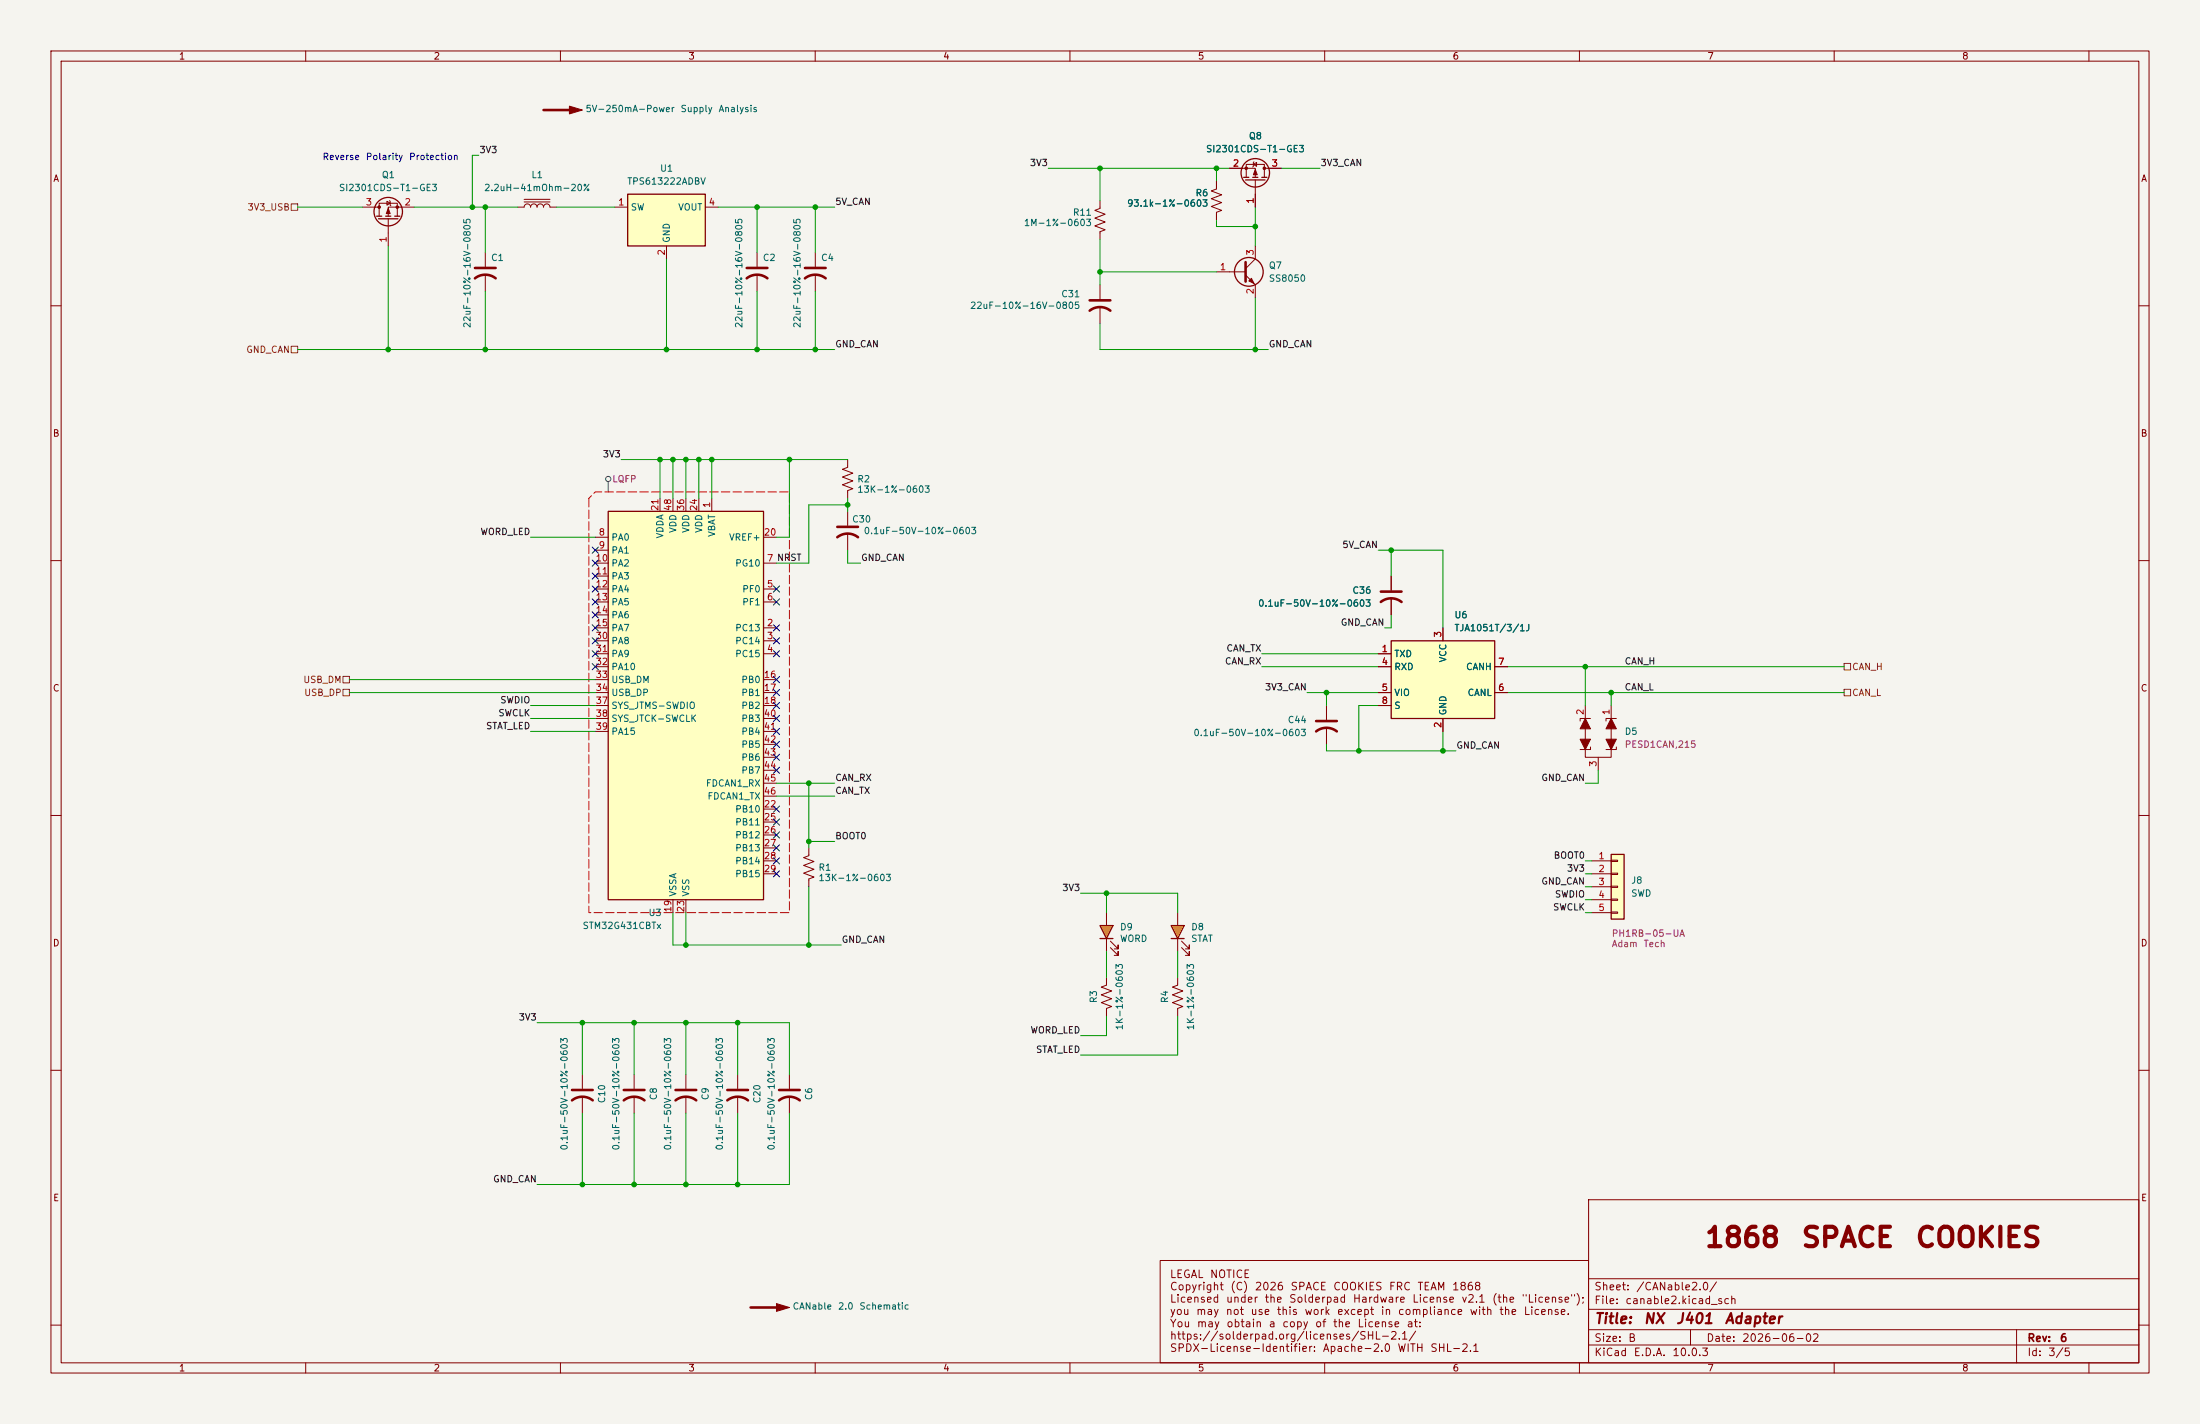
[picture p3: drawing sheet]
<svg xmlns="http://www.w3.org/2000/svg" width="432mm" height="279mm" viewBox="0 0 432 279" stroke-linecap="round" stroke-linejoin="round" font-family="sans-serif">
<path d="M0 0h431.8v279.4h-431.8z" fill="#f5f4ef" stroke="#f5f4ef" stroke-width=".2"/>
<g fill="none" stroke="#840000" stroke-width=".2">
<path d="M10 10h411.8v259.4h-411.8zM12 12h407.8v255.4h-407.8zM60 10v2M110 10v2M160 10v2M210 10v2M260 10v2M310 10v2M360 10v2M410 10v2M10 60h2M419.8 60h2"/>
<path d="M10 110h2M419.8 110h2M10 160h2M419.8 160h2M10 210h2M114.3 210.8v2.8M114.3 215.1v3.3M154.9 210.8v2.8M154.9 215.1v3.3M419.8 210h2M311.8 235.4h108v32h-108zM10 260h2"/>
<path d="M227.7 247.3h84.1v20.1h-84.1zM311.8 256.9h108M311.8 250.9h108M419.8 260h2M60 267.4v2M110 267.4v2M160 267.4v2M210 267.4v2M260 267.4v2M310 267.4v2M311.8 263.9h108M311.8 260.9h108"/>
<path d="M331.8 260.9v3M360 267.4v2M395.8 260.9v6.5M410 267.4v2"/>
</g>
<path d="M112.3 215.9a3.3 3.3 0 0 1 4 0M112.3 213.9h4M152.9 215.9a3.3 3.3 0 0 1 4.1 0M152.9 213.9h4.1" fill="none" stroke="#840000" stroke-width=".51"/>
<path d="M273 125.7h20.4v15.3h-20.4z" fill="#ffffc2"/>
<path d="M273 125.7h20.4v15.3h-20.4z" fill="none" stroke="#840000" stroke-width=".25"/>
<path d="M270.5 128.3h2.5M270.5 130.8h2.5M270.5 135.9h2.5M270.5 138.4h2.5M283.2 123.2v2.5M293.4 130.8h2.5M293.4 135.9h2.5M283.2 141v2.5M217.2 191.8v1.5l-1 .4 2 .7-2 .8 2 .8-2 .7 2 .8-1 .4v1.5" fill="none" stroke="#840000" stroke-width=".2"/>
<path d="M229.9 181.6h2.5l-1.3 2.6z" fill="#ff0"/>
<path d="M75.9 39.5l.7 .4-.7 .4zM76.5 39.4l.2 1M71.1 40.6h3.3M74.4 42.4v-2.5h3.6v2.5M76.2 42.9v5.4M81.3 40.6h-5.1v1.8M231.1 179.1v2.5M231.1 191.8v1.5l-1 .4 2.1 .7-2.1 .8 2.1 .8-2.1 .7 2.1 .8-1.1 .4v1.5M231.1 184.2v2.5M231.9 185.9l1.5 1.6v-.8v.8h-.7M231.9 184.7l1.5 1.5v-.8v.8h-.7" fill="none" stroke="#840000" stroke-width=".2"/>
<g fill="none" stroke="#840000" stroke-width=".25">
<path d="M73.9 42.4h1M74.3 42.9h3.8M75.7 42.4h1M77.5 42.4h1M229.9 181.6h2.5l-1.3 2.6zM229.9 184.2h2.5"/>
<circle cx="76.2" cy="41.5" r="2.79"/>
</g>
<g fill="#840000" stroke="#840000" stroke-width=".2">
<path d="M76.2 40.9l.4 1h-.8z"/>
<circle cx="74.4" cy="40.6" r=".25"/>
<circle cx="78" cy="40.6" r=".25"/>
</g>
<path d="M215.9 181.6h2.5l-1.2 2.6z" fill="#ff0"/>
<g fill="none" stroke="#840000" stroke-width=".2">
<path d="M215.9 39.4v1.5l-1 .4 2 .7-2 .8 2 .8-2 .7 2 .8-1 .4v1.5M241.3 33h5.1v1.8M244.6 34.8v-2.5h3.6v2.5M246 32.3l.6-.4v.7zM246.1 31.8l-.2 1M246.4 35.3v5.3M248.2 33h3.3M95.2 49.5v2.8M95.2 53.8v3.4M160 49.5v2.8M160 53.8v3.4M215.9 55.9v2.8"/>
<path d="M215.9 60.2v3.3M217.2 179.1v2.5M217.2 184.2v2.5M217.9 185.9l1.6 1.6v-.8v.8h-.8M217.9 184.7l1.6 1.5v-.8v.8h-.8"/>
</g>
<g fill="none" stroke="#840000" stroke-width=".25">
<path d="M244.1 34.8h1M244.5 35.3h3.8M245.9 34.8h1M247.6 34.8h1.1M215.9 181.6h2.5l-1.2 2.6zM215.9 184.2h2.5"/>
<circle cx="246.4" cy="33.9" r="2.79"/>
</g>
<path d="M93.2 54.6a3.3 3.3 0 0 1 4.1 0M93.2 52.6h4.1M158 54.6a3.3 3.3 0 0 1 4.1 0M158 52.6h4.1M213.9 58.9h4M213.9 61a3.3 3.3 0 0 1 4 0M147.3 256.5h6.4" fill="none" stroke="#840000" stroke-width=".51"/>
<g fill="#840000" stroke="#840000" stroke-width=".2">
<path d="M152.4 255.8l2.5 .7-2.5 .8z"/>
<path d="M246.4 33.3l.4 1h-.8z"/>
<circle cx="248.2" cy="33" r=".25"/>
<circle cx="244.6" cy="33" r=".25"/>
</g>
<path d="M316.2 167.6h2.6v12.7h-2.6z" fill="#ffffc2"/>
<g fill="none" stroke="#840000" stroke-width=".25">
<path d="M316.2 167.6h2.6v12.7h-2.6z"/>
<circle cx="245.1" cy="53.3" r="2.82"/>
</g>
<g fill="none" stroke="#840000" stroke-width=".2">
<path d="M102.9 39.6h5M102.9 39.1h5M238.8 35.6v1.5l-1.1 .4 2.1 .7-2.1 .8 2.1 .8-2.1 .7 2.1 .8-1 .4v1.5M101.6 40.6h1.3a.63 .63 0 0 1 .6-.6 .63 .63 0 0 1 .6 .6 .63 .63 0 0 1 .7-.6 .63 .63 0 0 1 .6 .6 .63 .63 0 0 1 .7-.6 .63 .63 0 0 1 .6 .6 .63 .63 0 0 1 .6-.6 .63 .63 0 0 1 .6 .6h1.3M238.8 53.3h5.7M244.5 54l1.9 1.9v2.5M246.4 48.3v2.5l-1.9 1.9M166.4 100.3v2.8M166.4 104.6v3.4M260.3 138.4v2.8M260.3 142.7v3.4M312.4 168.9h3.8"/>
<path d="M312.4 171.5h3.8M312.4 174h3.8M312.4 176.5h3.8M312.4 179.1h3.8M316.2 168.8h1.3v.2h-1.3zM316.2 171.3h1.3v.3h-1.3zM316.2 173.9h1.3v.2h-1.3zM316.2 176.4h1.3v.3h-1.3zM316.2 178.9h1.3v.3h-1.3zM124.5 210.8v2.8M124.5 215.1v3.3M134.6 210.8v2.8"/>
<path d="M134.6 215.1v3.3M144.8 210.8v2.8M144.8 215.1v3.3"/>
</g>
<path d="M106.7 21.6h6.3M244.5 51.4v3.8M164.3 105.4a3.3 3.3 0 0 1 4.1 0M164.3 103.4h4.1M258.3 143.5a3.3 3.3 0 0 1 4.1 0M258.3 141.5h4.1M122.4 215.9a3.3 3.3 0 0 1 4.1 0M122.4 213.9h4.1M132.6 215.9a3.3 3.3 0 0 1 4.1 0M132.6 213.9h4.1M142.7 215.9a3.3 3.3 0 0 1 4.1 0M142.7 213.9h4.1" fill="none" stroke="#840000" stroke-width=".51"/>
<g fill="#840000" stroke="#840000" stroke-width=".2">
<path d="M245.1 55.1l.5-.5 .5 1z"/>
<path d="M111.8 20.8l2.5 .8-2.5 .8z"/>
</g>
<path d="M123.2 38.1h15.2v10.2h-15.2z" fill="#ffffc2"/>
<path d="M123.2 38.1h15.2v10.2h-15.2z" fill="none" stroke="#840000" stroke-width=".25"/>
<g fill="none" stroke="#840000" stroke-width=".2">
<path d="M120.6 40.6h2.6M130.8 48.3v2.5M138.4 40.6h2.6M148.6 49.5v2.8M148.6 53.8v3.4M166.4 90.2v1.5l-1 .4 2 .7-2 .8 2 .8-2 .7 2 .8-1 .4v1.5M311.1 138.4v8.7M316.2 138.4v8.7M311.1 146.7v1.9h5.1v-1.9M312.2 141h-2.1v.5M312.2 146.6v.5h-2.1M313.7 148.6v2.5"/>
<path d="M317.2 141h-2v.5M317.2 146.6v.5h-2"/>
</g>
<path d="M146.6 54.6a3.3 3.3 0 0 1 4 0M146.6 52.6h4" fill="none" stroke="#840000" stroke-width=".51"/>
<g fill="#840000" stroke="#840000" stroke-width=".2">
<path d="M316.2 141l1 2h-2z"/>
<path d="M311.1 141l1.1 2h-2.1z"/>
<path d="M315.2 145h2l-1 2.1z"/>
<path d="M310.1 145h2.1l-1.1 2.1z"/>
</g>
<path d="M119.4 100.3h30.5v76.2h-30.5z" fill="#ffffc2"/>
<path d="M119.4 100.3h30.5v76.2h-30.5z" fill="none" stroke="#840000" stroke-width=".25"/>
<g fill="none" stroke="#840000" stroke-width=".2">
<path d="M238.8 35.6v1.2M241.3 33h2.5M246.4 38.1v2.5M248.9 33h2.6M238.8 41.9v1.3M129.5 97.8v2.5M132.1 97.8v2.5M134.6 97.8v2.5M137.2 97.8v2.5M139.7 97.8v2.5M116.8 115.6h2.6M116.8 118.1h2.6"/>
<path d="M116.8 110.5h2.6M116.8 105.4h2.6M116.8 108h2.6M116.8 113h2.6M149.9 115.6h2.5M149.9 118.1h2.5M149.9 110.5h2.5M149.9 105.4h2.5M273 113v2.8M273 117.3v3.4M116.8 123.2h2.6M116.8 125.7h2.6"/>
<path d="M116.8 128.3h2.6M116.8 120.7h2.6M116.8 133.4h2.6M116.8 135.9h2.6M116.8 138.4h2.6M116.8 130.8h2.6M149.9 123.2h2.5M149.9 125.7h2.5M149.9 128.3h2.5M149.9 133.4h2.5M149.9 135.9h2.5M149.9 138.4h2.5"/>
<path d="M270.5 128.3h2.5M270.5 135.9h2.5M270.5 138.4h2.5M270.5 130.8h2.5M283.2 123.2v2.5M293.4 135.9h2.5M293.4 130.8h2.5M116.8 141h2.6M116.8 143.5h2.6M149.9 158.8h2.5M149.9 141h2.5M149.9 143.5h2.5"/>
<path d="M149.9 146.1h2.5M149.9 148.6h2.5M149.9 151.1h2.5M149.9 153.7h2.5M149.9 156.2h2.5M283.2 141v2.5M132.1 176.5v2.6M134.6 176.5v2.6M149.9 161.3h2.5M149.9 163.8h2.5M149.9 166.4h2.5M149.9 168.9h2.5"/>
<path d="M149.9 171.5h2.5M158.7 166.4v1.5l-1 .4 2.1 .7-2.1 .8 2.1 .8-2.1 .7 2.1 .8-1.1 .4v1.5"/>
</g>
<path d="M271 118.1a3.3 3.3 0 0 1 4.1 0M271 116.1h4.1" fill="none" stroke="#840000" stroke-width=".51"/>
<g fill="none" stroke="#484848" stroke-width=".2">
<path d="M119.4 94.5v2"/>
<circle cx="119.4" cy="94" r=".51"/>
</g>
<path d="M115.6 97.8v81.3h39.3v-82.6h-38.1l-1.2 1.3" fill="none" stroke="#f00" stroke-width=".2" stroke-dasharray="1.7 .6"/>
<path d="M57.1 40h1.3v1.3h-1.3zM57.1 67.9h1.3v1.3h-1.3zM67.3 132.7h1.3v1.3h-1.3zM67.3 135.3h1.3v1.2h-1.3zM361.9 130.2h1.3v1.2h-1.3zM361.9 135.3h1.3v1.2h-1.3z" fill="none" stroke="#725600" stroke-width=".2"/>
<g fill="none" stroke="#009600" stroke-width=".2">
<path d="M94 30.5h-1.3v10.1M205.7 33h35.6M215.9 33v6.4M238.8 33v2.6M251.5 33h7.6M58.4 40.6h12.7M76.2 48.3v20.3M81.3 40.6h20.3M95.2 40.6v8.9M95.2 57.2v11.4M109.2 40.6h11.4M130.8 50.8v17.8"/>
<path d="M141 40.6h22.8M148.6 40.6v8.9M148.6 57.2v11.4M160 40.6v8.9M160 57.2v11.4M215.9 47v8.9M215.9 53.3h22.9M238.8 43.2v1.3h7.6M246.4 40.6v7.7M246.4 58.4v10.2M58.4 68.6h105.4M215.9 63.5v5.1h33"/>
<path d="M121.9 90.2h44.5M129.5 90.2v7.6M132.1 90.2v7.6M134.6 90.2v7.6M137.2 90.2v7.6M139.7 90.2v7.6M154.9 90.2v15.2h-2.5M166.4 97.8v2.5M166.4 99.1h-7.7v11.4h-6.3M104.1 105.4h12.7M166.4 108v2.5h2.5M270.5 108h12.7v15.2"/>
<path d="M273 108v5M68.6 135.9h48.2M68.6 133.4h48.2M104.1 138.4h12.7M247.6 128.3h22.9M247.6 130.8h22.9M256.5 135.9h14M260.3 135.9v2.5M270.5 138.4h-3.8v8.9M273 120.7v2.5h-1.2M295.9 135.9h66M295.9 130.8h66"/>
<path d="M311.1 130.8v7.6M316.2 135.9v2.5M104.1 141h12.7M104.1 143.5h12.7M152.4 156.2h11.4M152.4 153.7h11.4M158.7 153.7v12.7M260.3 146.1v1.2h25.4M283.2 143.5v3.8M313.7 151.1v2.6h-2.6M132.1 179.1v6.3h33M134.6 179.1v6.3"/>
<path d="M158.7 174v11.4M158.7 165.1h5.1M212.1 175.3h19v3.8M217.2 175.3v3.8M311.1 168.9h1.3M311.1 174h1.3M311.1 171.5h1.3M311.1 176.5h1.3M311.1 179.1h1.3M217.2 186.7v5.1M217.2 199.4v3.8h-5.1M231.1 186.7v5.1"/>
<path d="M231.1 199.4v7.6h-19M105.4 200.7h49.5v10.1M114.3 200.7v10.1M114.3 218.4v14M124.5 200.7v10.1M124.5 218.4v14M134.6 200.7v10.1M134.6 218.4v14M144.8 200.7v10.1M144.8 218.4v14M154.9 218.4v14h-49.5"/>
</g>
<g fill="none" stroke="#000084" stroke-width=".2">
<path d="M116.2 107.3l1.2 1.3M116.2 115l1.2 1.2M116.2 112.4l1.2 1.2M116.2 109.9l1.2 1.2M116.2 117.5l1.2 1.2M117.4 107.3l-1.2 1.3M117.4 115l-1.2 1.2M117.4 112.4l-1.2 1.2M117.4 109.9l-1.2 1.2M117.4 117.5l-1.2 1.2M151.8 115l1.2 1.2M151.8 117.5l1.2 1.2"/>
<path d="M153 115l-1.2 1.2M153 117.5l-1.2 1.2M116.2 122.6l1.2 1.2M116.2 120l1.2 1.3M116.2 130.2l1.2 1.2M116.2 125.1l1.2 1.2M116.2 127.7l1.2 1.2M117.4 122.6l-1.2 1.2M117.4 120l-1.2 1.3M117.4 130.2l-1.2 1.2M117.4 125.1l-1.2 1.2M117.4 127.7l-1.2 1.2"/>
<path d="M151.8 127.7l1.2 1.2M151.8 125.1l1.2 1.2M151.8 122.6l1.2 1.2M151.8 132.7l1.2 1.3M151.8 137.8l1.2 1.2M151.8 135.3l1.2 1.2M153 127.7l-1.2 1.2M153 125.1l-1.2 1.2M153 122.6l-1.2 1.2M153 132.7l-1.2 1.3M153 137.8l-1.2 1.2M153 135.3l-1.2 1.2"/>
<path d="M151.8 148l1.2 1.2M151.8 140.4l1.2 1.2M151.8 142.9l1.2 1.2M151.8 150.5l1.2 1.2M151.8 158.1l1.2 1.3M151.8 145.4l1.2 1.3M153 148l-1.2 1.2M153 140.4l-1.2 1.2M153 142.9l-1.2 1.2M153 150.5l-1.2 1.2M153 158.1l-1.2 1.3M153 145.4l-1.2 1.3"/>
<path d="M151.8 168.3l1.2 1.2M151.8 170.8l1.2 1.3M151.8 163.2l1.2 1.2M151.8 160.7l1.2 1.2M151.8 165.8l1.2 1.2M153 168.3l-1.2 1.2M153 170.8l-1.2 1.3M153 163.2l-1.2 1.2M153 160.7l-1.2 1.2M153 165.8l-1.2 1.2"/>
</g>
<g fill="#009600" stroke="#009600" stroke-width=".2">
<circle cx="92.7" cy="40.6" r=".46"/>
<circle cx="137.2" cy="90.2" r=".46"/>
<circle cx="139.7" cy="90.2" r=".46"/>
<circle cx="132.1" cy="90.2" r=".46"/>
<circle cx="129.5" cy="90.2" r=".46"/>
<circle cx="130.8" cy="68.6" r=".46"/>
<circle cx="76.2" cy="68.6" r=".46"/>
<circle cx="95.2" cy="68.6" r=".46"/>
<circle cx="95.2" cy="40.6" r=".46"/>
<circle cx="148.6" cy="40.6" r=".46"/>
<circle cx="160" cy="40.6" r=".46"/>
<circle cx="160" cy="68.6" r=".46"/>
<circle cx="148.6" cy="68.6" r=".46"/>
<circle cx="238.8" cy="33" r=".46"/>
<circle cx="215.9" cy="53.3" r=".46"/>
<circle cx="215.9" cy="33" r=".46"/>
<circle cx="158.7" cy="185.4" r=".46"/>
<circle cx="316.2" cy="135.9" r=".46"/>
<circle cx="311.1" cy="130.8" r=".46"/>
<circle cx="283.2" cy="147.3" r=".46"/>
<circle cx="134.6" cy="90.2" r=".46"/>
<circle cx="158.7" cy="153.7" r=".46"/>
<circle cx="166.4" cy="99.1" r=".46"/>
<circle cx="154.9" cy="90.2" r=".46"/>
<circle cx="158.7" cy="165.1" r=".46"/>
<circle cx="124.5" cy="200.7" r=".46"/>
<circle cx="114.3" cy="200.7" r=".46"/>
<circle cx="144.8" cy="200.7" r=".46"/>
<circle cx="134.6" cy="185.4" r=".46"/>
<circle cx="134.6" cy="200.7" r=".46"/>
<circle cx="124.5" cy="232.4" r=".46"/>
<circle cx="134.6" cy="232.4" r=".46"/>
<circle cx="144.8" cy="232.4" r=".46"/>
<circle cx="114.3" cy="232.4" r=".46"/>
<circle cx="266.7" cy="147.3" r=".46"/>
<circle cx="260.3" cy="135.9" r=".46"/>
<circle cx="246.4" cy="44.5" r=".46"/>
<circle cx="246.4" cy="68.6" r=".46"/>
<circle cx="217.2" cy="175.3" r=".46"/>
<circle cx="273" cy="108" r=".46"/>
</g>
<g font-size="3.8" fill="#840000">
<text x="334.4" y="245.7">1868</text>
<text x="353.3" y="245.7">SPACE</text>
<text x="375.7" y="245.7">COOKIES</text>
</g>
<g font-size="2" fill="#840000">
<text x="312.8" y="260.2">Title:</text>
<text x="322.5" y="260.2">NX</text>
<text x="328.8" y="260.2">J401</text>
<text x="338.4" y="260.2">Adapter</text>
</g>
<g font-size="1.5" fill="#840000">
<text x="229.5" y="251.1">LEGAL</text>
<text x="237.4" y="251.1">NOTICE</text>
<text x="229.5" y="253.5">Copyright</text>
<text x="229.5" y="256">Licensed</text>
<text x="240.5" y="256">under</text>
<text x="241.4" y="253.5">(C)</text>
<text x="246.2" y="253.5">2026</text>
<text x="248.1" y="256">the</text>
<text x="252.9" y="256">Solderpad</text>
<text x="253.2" y="253.5">SPACE</text>
<text x="261.5" y="253.5">COOKIES</text>
<text x="265.4" y="256">Hardware</text>
<text x="272.5" y="253.5">FRC</text>
<text x="277.1" y="256">License</text>
<text x="278.1" y="253.5">TEAM</text>
<text x="284.9" y="253.5">1868</text>
<text x="286.7" y="256">v2.1</text>
<text x="292.7" y="256">(the</text>
<text x="298.5" y="256">&quot;License&quot;);</text>
<text x="312.8" y="256.2">File:</text>
<text x="312.8" y="253.5">Sheet:</text>
<text x="318.9" y="256.2">canable2.kicad_sch</text>
<text x="321" y="253.5">/CANable2.0/</text>
<text x="229.5" y="258.4">you</text>
<text x="229.5" y="260.8">You</text>
<text x="229.5" y="263.2">https://solderpad.org/licenses/SHL-2.1/</text>
<text x="234.6" y="258.4">may</text>
<text x="234.8" y="260.8">may</text>
<text x="240.4" y="258.4">not</text>
<text x="240.6" y="260.8">obtain</text>
<text x="245.3" y="258.4">use</text>
<text x="248.9" y="260.8">a</text>
<text x="250.5" y="258.4">this</text>
<text x="251.5" y="260.8">copy</text>
<text x="255.9" y="258.4">work</text>
<text x="258" y="260.8">of</text>
<text x="261.5" y="260.8">the</text>
<text x="262.3" y="258.4">except</text>
<text x="266.3" y="260.8">License</text>
<text x="270.9" y="258.4">in</text>
<text x="274.2" y="258.4">compliance</text>
<text x="276" y="260.8">at:</text>
<text x="288.3" y="258.4">with</text>
<text x="294.1" y="258.4">the</text>
<text x="298.9" y="258.4">License.</text>
<text x="312.8" y="263.6">Size:</text>
<text x="319.5" y="263.6">B</text>
<text x="334.8" y="263.6">Date:</text>
<text x="341.8" y="263.6">2026-06-02</text>
<text x="397.8" y="263.6">Rev:</text>
<text x="404.2" y="263.6">6</text>
<text x="229.5" y="265.6">SPDX-License-Identifier:</text>
<text x="259.5" y="265.6">Apache-2.0</text>
<text x="274.2" y="265.6">WITH</text>
<text x="280.6" y="265.6">SHL-2.1</text>
<text x="312.8" y="266.4">KiCad</text>
<text x="320.5" y="266.4">E.D.A.</text>
<text x="328.1" y="266.4">10.0.3</text>
<text x="397.8" y="266.4">Id:</text>
<text x="401.9" y="266.4">3/5</text>
</g>
<g font-size="1.3" fill="#840000">
<text x="35" y="12">1</text>
<text x="85" y="12">2</text>
<text x="135" y="12">3</text>
<text x="185" y="12">4</text>
<text x="235" y="12">5</text>
<text x="285" y="12">6</text>
<text x="335" y="12">7</text>
<text x="385" y="12">8</text>
<text x="10.3" y="36">A</text>
<text x="420.1" y="36">A</text>
<text x="10.3" y="86">B</text>
<text x="420.1" y="86">B</text>
<text x="10.3" y="136">C</text>
<text x="420.1" y="136">C</text>
<text x="10.3" y="186">D</text>
<text x="420.1" y="186">D</text>
<text x="10.3" y="236">E</text>
<text x="420.1" y="236">E</text>
<text x="35" y="269.4">1</text>
<text x="85" y="269.4">2</text>
<text x="135" y="269.4">3</text>
<text x="185" y="269.4">4</text>
<text x="235" y="269.4">5</text>
<text x="285" y="269.4">6</text>
<text x="335" y="269.4">7</text>
<text x="385" y="269.4">8</text>
</g>
<g font-size="1.3" fill="#006464">
<text x="114.8" y="22.3">5V-250mA-Power</text>
<text x="133.5" y="22.3">Supply</text>
<text x="140.9" y="22.3">Analysis</text>
<text x="245" y="27.6">Q8</text>
<text x="74.8" y="35.3">Q1</text>
<text x="104.2" y="35.3">L1</text>
<text x="129.4" y="34">U1</text>
<text x="236.6" y="30.2">SI2301CDS-T1-GE3</text>
<text x="66.4" y="37.8">SI2301CDS-T1-GE3</text>
<text x="94.9" y="37.8">2.2uH-41mOhm-20%</text>
<text x="123" y="36.5">TPS613222ADBV</text>
<text x="123.7" y="41.6">SW</text>
<text x="133" y="41.6">VOUT</text>
<text x="221.1" y="40.8">93.1k-1%-0603</text>
<text x="234.5" y="38.8">R6</text>
<text x="131.8" y="47.8" transform="rotate(-90 131.8 47.8)">GND</text>
<text x="200.9" y="44.7">1M-1%-0603</text>
<text x="210.5" y="42.6">R11</text>
<text x="96.3" y="51.5">C1</text>
<text x="149.6" y="51.5">C2</text>
<text x="161" y="51.5">C4</text>
<text x="248.9" y="53">Q7</text>
<text x="208.2" y="58.6">C31</text>
<text x="248.9" y="55.6">SS8050</text>
<text x="92.7" y="64.5" transform="rotate(-90 92.7 64.5)">22uF-10%-16V-0805</text>
<text x="146" y="64.5" transform="rotate(-90 146 64.5)">22uF-10%-16V-0805</text>
<text x="157.4" y="64.5" transform="rotate(-90 157.4 64.5)">22uF-10%-16V-0805</text>
<text x="190.3" y="60.9">22uF-10%-16V-0805</text>
<text x="168.2" y="95">R2</text>
<text x="168.2" y="97">13K-1%-0603</text>
<text x="119.9" y="106.4">PA0</text>
<text x="130.5" y="105.8" transform="rotate(-90 130.5 105.8)">VDDA</text>
<text x="133.1" y="104.7" transform="rotate(-90 133.1 104.7)">VDD</text>
<text x="135.6" y="104.7" transform="rotate(-90 135.6 104.7)">VDD</text>
<text x="138.1" y="104.7" transform="rotate(-90 138.1 104.7)">VDD</text>
<text x="140.7" y="105.5" transform="rotate(-90 140.7 105.5)">VBAT</text>
<text x="143" y="106.4">VREF+</text>
<text x="167.1" y="102.8">C30</text>
<text x="169.4" y="105.1">0.1uF-50V-10%-0603</text>
<text x="119.9" y="108.9">PA1</text>
<text x="119.9" y="111.5">PA2</text>
<text x="144.2" y="111.5">PG10</text>
<text x="119.9" y="114">PA3</text>
<text x="119.9" y="116.5">PA4</text>
<text x="119.9" y="119.1">PA5</text>
<text x="145.6" y="116.5">PF0</text>
<text x="145.6" y="119.1">PF1</text>
<text x="246.8" y="119.3">0.1uF-50V-10%-0603</text>
<text x="265.3" y="116.8">C36</text>
<text x="119.9" y="121.6">PA6</text>
<text x="119.9" y="124.2">PA7</text>
<text x="144.2" y="124.2">PC13</text>
<text x="285.4" y="121.6">U6</text>
<text x="285.4" y="124.2">TJA1051T/3/1J</text>
<text x="119.9" y="126.7">PA8</text>
<text x="119.9" y="129.2">PA9</text>
<text x="119.9" y="131.8">PA10</text>
<text x="144.2" y="126.7">PC14</text>
<text x="144.2" y="129.2">PC15</text>
<text x="273.6" y="129.2">TXD</text>
<text x="273.6" y="131.8">RXD</text>
<text x="284.2" y="130.1" transform="rotate(-90 284.2 130.1)">VCC</text>
<text x="287.6" y="131.8">CANH</text>
<text x="119.9" y="134.3">USB_DM</text>
<text x="119.9" y="136.9">USB_DP</text>
<text x="145.4" y="134.3">PB0</text>
<text x="145.4" y="136.9">PB1</text>
<text x="273.6" y="136.9">VIO</text>
<text x="287.9" y="136.9">CANL</text>
<text x="119.9" y="139.4">SYS_JTMS-SWDIO</text>
<text x="119.9" y="141.9">SYS_JTCK-SWCLK</text>
<text x="145.4" y="139.4">PB2</text>
<text x="145.4" y="141.9">PB3</text>
<text x="252.6" y="142.2">C44</text>
<text x="273.6" y="139.4">S</text>
<text x="284.2" y="140.5" transform="rotate(-90 284.2 140.5)">GND</text>
<text x="119.9" y="144.5">PA15</text>
<text x="145.4" y="144.5">PB4</text>
<text x="145.4" y="147">PB5</text>
<text x="145.4" y="149.6">PB6</text>
<text x="234.1" y="144.7">0.1uF-50V-10%-0603</text>
<text x="318.8" y="144.5">D5</text>
<text x="138.4" y="154.6">FDCAN1_RX</text>
<text x="145.4" y="152.1">PB7</text>
<text x="138.7" y="157.2">FDCAN1_TX</text>
<text x="144.2" y="159.7">PB10</text>
<text x="144.2" y="162.3">PB11</text>
<text x="144.2" y="164.8">PB12</text>
<text x="144.2" y="167.3">PB13</text>
<text x="144.2" y="169.9">PB14</text>
<text x="144.2" y="172.4">PB15</text>
<text x="160.5" y="171.2">R1</text>
<text x="160.5" y="173.2">13K-1%-0603</text>
<text x="320" y="173.7">J8</text>
<text x="133.1" y="176" transform="rotate(-90 133.1 176)">VSSA</text>
<text x="135.6" y="176" transform="rotate(-90 135.6 176)">VSS</text>
<text x="320" y="176.2">SWD</text>
<text x="114.2" y="182.6">STM32G431CBTx</text>
<text x="127.2" y="180">U3</text>
<text x="219.7" y="182.8">D9</text>
<text x="219.7" y="185.1">WORD</text>
<text x="233.7" y="182.8">D8</text>
<text x="233.7" y="185.1">STAT</text>
<text x="215.6" y="196.9" transform="rotate(-90 215.6 196.9)">R3</text>
<text x="229.6" y="196.9" transform="rotate(-90 229.6 196.9)">R4</text>
<text x="220.7" y="202.2" transform="rotate(-90 220.7 202.2)">1K-1%-0603</text>
<text x="234.7" y="202.2" transform="rotate(-90 234.7 202.2)">1K-1%-0603</text>
<text x="129.2" y="216" transform="rotate(-90 129.2 216)">C8</text>
<text x="139.4" y="216" transform="rotate(-90 139.4 216)">C9</text>
<text x="159.7" y="216" transform="rotate(-90 159.7 216)">C6</text>
<text x="119.1" y="216.6" transform="rotate(-90 119.1 216.6)">C10</text>
<text x="149.6" y="216.6" transform="rotate(-90 149.6 216.6)">C20</text>
<text x="111.7" y="225.8" transform="rotate(-90 111.7 225.8)">0.1uF-50V-10%-0603</text>
<text x="121.9" y="225.8" transform="rotate(-90 121.9 225.8)">0.1uF-50V-10%-0603</text>
<text x="132" y="225.8" transform="rotate(-90 132 225.8)">0.1uF-50V-10%-0603</text>
<text x="142.2" y="225.8" transform="rotate(-90 142.2 225.8)">0.1uF-50V-10%-0603</text>
<text x="152.4" y="225.8" transform="rotate(-90 152.4 225.8)">0.1uF-50V-10%-0603</text>
<text x="155.5" y="257.3">CANable</text>
<text x="164.4" y="257.3">2.0</text>
<text x="168.6" y="257.3">Schematic</text>
</g>
<g font-size="1.3" fill="#0000c2">
<text x="63.2" y="31.7">Reverse</text>
<text x="71.7" y="31.7">Polarity</text>
<text x="80.2" y="31.7">Protection</text>
</g>
<g font-size="1.3" fill="#0f0f0f">
<text x="94" y="30.4">3V3</text>
<text x="202" y="32.9">3V3</text>
<text x="259.1" y="32.9">3V3_CAN</text>
<text x="163.8" y="40.5">5V_CAN</text>
<text x="163.8" y="68.5">GND_CAN</text>
<text x="248.9" y="68.5">GND_CAN</text>
<text x="118.2" y="90">3V3</text>
<text x="94.2" y="105.3">WORD_LED</text>
<text x="263.4" y="107.8">5V_CAN</text>
<text x="168.9" y="110.4">GND_CAN</text>
<text x="263" y="123.1">GND_CAN</text>
<text x="240.3" y="130.7">CAN_RX</text>
<text x="240.6" y="128.1">CAN_TX</text>
<text x="318.8" y="130.7">CAN_H</text>
<text x="248.2" y="135.8">3V3_CAN</text>
<text x="318.8" y="135.8">CAN_L</text>
<text x="95.3" y="143.4">STAT_LED</text>
<text x="97.7" y="140.8">SWCLK</text>
<text x="98.1" y="138.3">SWDIO</text>
<text x="285.8" y="147.2">GND_CAN</text>
<text x="163.8" y="153.5">CAN_RX</text>
<text x="302.4" y="153.5">GND_CAN</text>
<text x="163.8" y="156.1">CAN_TX</text>
<text x="163.8" y="165">BOOT0</text>
<text x="302.4" y="173.9">GND_CAN</text>
<text x="304.8" y="168.8">BOOT0</text>
<text x="307.4" y="171.3">3V3</text>
<text x="208.4" y="175.1">3V3</text>
<text x="304.7" y="178.9">SWCLK</text>
<text x="305.1" y="176.4">SWDIO</text>
<text x="165.1" y="185.3">GND_CAN</text>
<text x="101.7" y="200.5">3V3</text>
<text x="202.2" y="203.1">WORD_LED</text>
<text x="203.2" y="206.9">STAT_LED</text>
<text x="96.7" y="232.3">GND_CAN</text>
</g>
<g font-size="1.3" fill="#a90000">
<text x="241.9" y="33">2</text>
<text x="249.5" y="33">3</text>
<text x="71.7" y="40.6">3</text>
<text x="79.3" y="40.6">2</text>
<text x="121.2" y="40.6">1</text>
<text x="139" y="40.6">4</text>
<text x="246.4" y="40.1" transform="rotate(-90 246.4 40.1)">1</text>
<text x="76.2" y="47.7" transform="rotate(-90 76.2 47.7)">1</text>
<text x="130.8" y="50.2" transform="rotate(-90 130.8 50.2)">2</text>
<text x="239.3" y="53.3">1</text>
<text x="246.4" y="50.2" transform="rotate(-90 246.4 50.2)">3</text>
<text x="246.4" y="57.9" transform="rotate(-90 246.4 57.9)">2</text>
<text x="129.5" y="100.4" transform="rotate(-90 129.5 100.4)">21</text>
<text x="132.1" y="100.4" transform="rotate(-90 132.1 100.4)">48</text>
<text x="134.6" y="100.4" transform="rotate(-90 134.6 100.4)">36</text>
<text x="137.1" y="100.4" transform="rotate(-90 137.1 100.4)">24</text>
<text x="139.7" y="99.8" transform="rotate(-90 139.7 99.8)">1</text>
<text x="117.4" y="105.4">8</text>
<text x="117.4" y="107.9">9</text>
<text x="149.8" y="105.4">20</text>
<text x="116.8" y="110.5">10</text>
<text x="116.8" y="113">11</text>
<text x="150.4" y="110.5">7 NRST</text>
<text x="116.8" y="115.5">12</text>
<text x="116.8" y="118.1">13</text>
<text x="150.4" y="115.5">5</text>
<text x="150.4" y="118.1">6</text>
<text x="116.8" y="120.6">14</text>
<text x="116.8" y="123.2">15</text>
<text x="116.8" y="125.7">30</text>
<text x="150.4" y="123.2">2</text>
<text x="150.4" y="125.7">3</text>
<text x="283.2" y="125.2" transform="rotate(-90 283.2 125.2)">3</text>
<text x="116.8" y="128.2">31</text>
<text x="116.8" y="130.8">32</text>
<text x="150.4" y="128.2">4</text>
<text x="271.1" y="128.2">1</text>
<text x="271.1" y="130.8">4</text>
<text x="293.9" y="130.8">7</text>
<text x="116.8" y="133.3">33</text>
<text x="116.8" y="135.9">34</text>
<text x="149.8" y="133.3">16</text>
<text x="149.8" y="135.9">17</text>
<text x="271.1" y="135.9">5</text>
<text x="293.9" y="135.9">6</text>
<text x="116.8" y="138.4">37</text>
<text x="116.8" y="140.9">38</text>
<text x="116.8" y="143.5">39</text>
<text x="149.8" y="138.4">18</text>
<text x="149.8" y="140.9">40</text>
<text x="149.8" y="143.5">41</text>
<text x="271.1" y="138.4">8</text>
<text x="283.2" y="142.9" transform="rotate(-90 283.2 142.9)">2</text>
<text x="311.1" y="140.4" transform="rotate(-90 311.1 140.4)">2</text>
<text x="316.2" y="140.4" transform="rotate(-90 316.2 140.4)">1</text>
<text x="149.8" y="146">42</text>
<text x="149.8" y="148.6">43</text>
<text x="149.8" y="151.1">44</text>
<text x="149.8" y="153.6">45</text>
<text x="313.7" y="150.6" transform="rotate(-90 313.7 150.6)">3</text>
<text x="149.8" y="158.7">22</text>
<text x="149.8" y="161.3">25</text>
<text x="149.8" y="156.2">46</text>
<text x="149.8" y="163.8">26</text>
<text x="149.8" y="166.3">27</text>
<text x="149.8" y="168.9">28</text>
<text x="149.8" y="171.4">29</text>
<text x="313.6" y="168.9">1</text>
<text x="313.6" y="171.4">2</text>
<text x="313.6" y="174">3</text>
<text x="132.1" y="179.1" transform="rotate(-90 132.1 179.1)">19</text>
<text x="134.6" y="179.1" transform="rotate(-90 134.6 179.1)">23</text>
<text x="313.6" y="176.5">4</text>
<text x="313.6" y="179">5</text>
</g>
<g font-size="1.3" fill="#725600">
<text x="48.5" y="41.6">3V3_USB</text>
<text x="48.2" y="69.6">GND_CAN</text>
<text x="363.4" y="131.8">CAN_H</text>
<text x="59.4" y="134.3">USB_DM</text>
<text x="59.6" y="136.9">USB_DP</text>
<text x="363.4" y="136.9">CAN_L</text>
</g>
<g font-size="1.3" fill="#840084">
<text x="120.1" y="95">LQFP</text>
<text x="318.8" y="147">PESD1CAN,215</text>
<text x="316.2" y="184.1">PH1RB-05-UA</text>
<text x="316.2" y="186.1">Adam</text>
<text x="322.5" y="186.1">Tech</text>
</g>
</svg>
